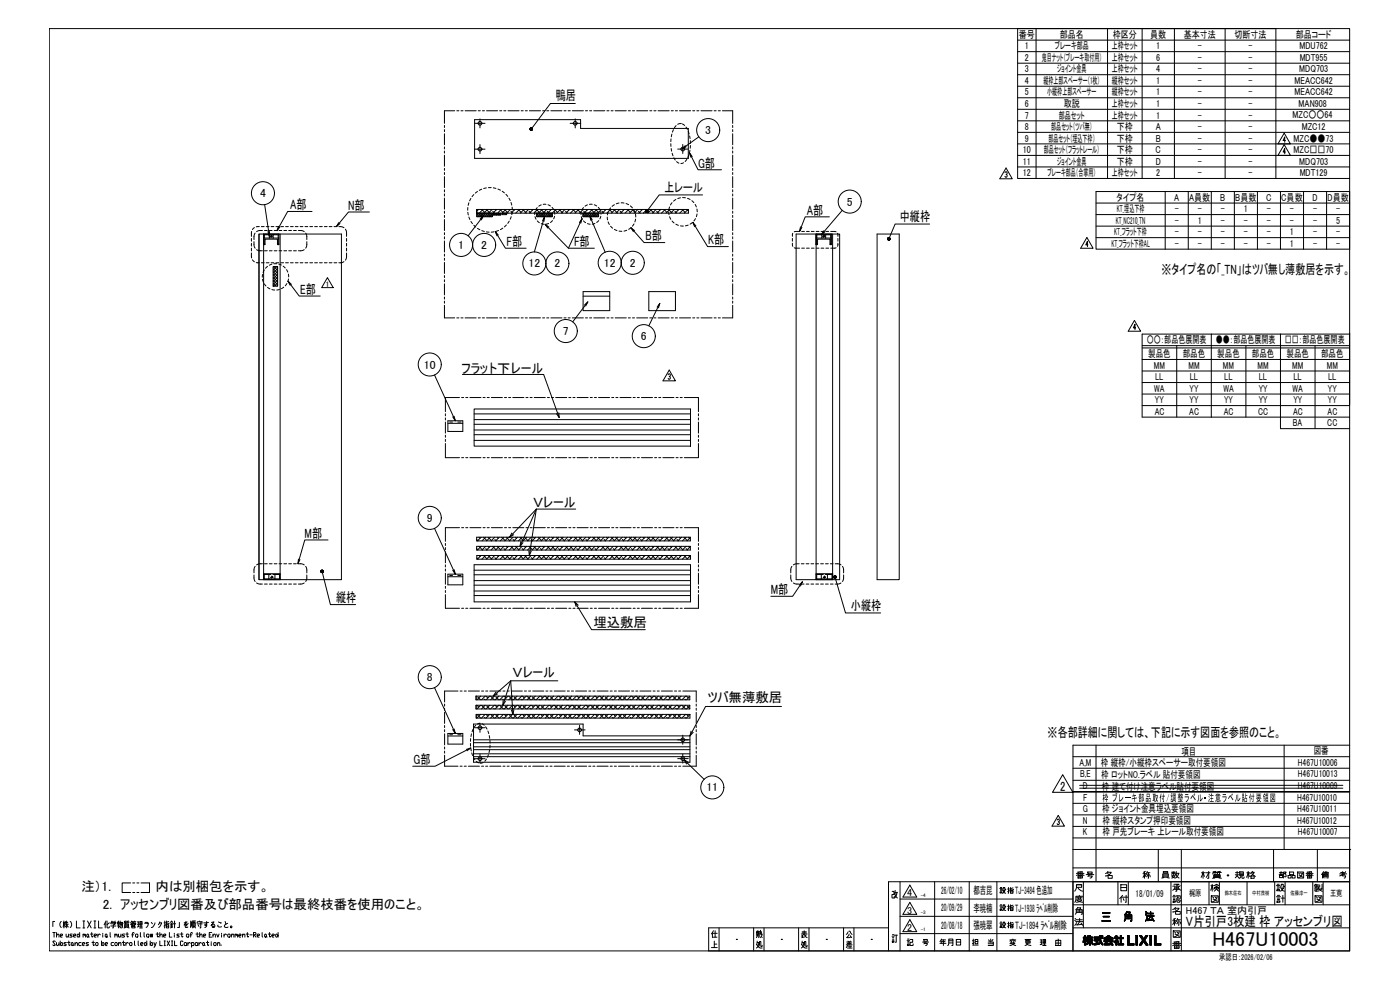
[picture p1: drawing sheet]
<svg xmlns="http://www.w3.org/2000/svg" width="841mm" height="594mm" viewBox="0 0 841 594" stroke-linecap="round" stroke-linejoin="round" font-family="sans-serif">
<!-- layer: TOS_WA -->
<g fill="none" stroke="#000" stroke-width=".6">
<path d="M30 17h781v554h-781zM611 17h155v90h-155zM622 17v90M665 17v90M686 17v90M706 17v90M736 17v90M611 24h200M611 31h200M611 38h200M611 45h200M611 59h200"/>
<path d="M611 52h200M611 66h200M611 73h200M611 80h200M611 86h200M611 93h200M611 100h200M658 115h153v35h-153zM700 115v35M714 115v35M728 115v35M742 115v35"/>
<path d="M755 115v35M766 107h45M769 115v35M783 115v35M797 115v35M658 122h153M658 129h153M658 136h153M658 143h153M686 208h125M686 209h125M686 216h125"/>
<path d="M707 208v43M728 201v50M748 208v43M769 201v56h42M790 208v49M811 200v43M811 201h-125v50h125M686 223h125M686 230h125M686 237h125M686 244h125M645 455h166"/>
<path d="M658 448v82M771 448v62M811 448h-166v123v-41h166h-277v41M645 461h166M645 469h166M811 476h-166h166M645 483h166M645 496h166M645 489h166M645 510h166M645 503h166M696 510v20"/>
<path d="M710 510v61M765 510v20M791 510v20M811 510h.1M811 510v61h-385v-14h108M536 535h1v2h-1v2h1v-1M538 536v2l1 1M538 536h1M538 535l-1 2M539 536l-1 2-1 1M541 530v41M547 532l4 7h-9z"/>
<path d="M561 530v41M582 530v41M599 530v41M645 521h166M651 530v27M672 530v14M673 531h4v4h-4zM673 533h4M678 530v14M703 530v41M726 530v14M733 530v14"/>
<path d="M749 530v14M766 530v14M772 530v14M789 530v14M795 530v14M33 554h-1v3M37 554a2.2 2.2 0 0 0 0 3M38 554h1M38 553v4M39 556l-1-2v3M39 557l1-2 1 2M39 555h2"/>
<path d="M39 554h2M39 554v1M40 553v4M42 554a2.2 2.2 0 0 1 0 3M46 553v4h2M50 557h1M50 553h1M50 553v4M53 553l2 4M55 553l-2 4M56 557h2M56 553h2"/>
<path d="M57 553v4M59 553v4h2M63 554v3M64 553l-1 2M64 553v4h1h1M66 554l-2 1M67 555v-1h3l-1 1M67 556h3M67 555h2l-1 1v1M67 553v1M68 553v1M69 553v1"/>
<path d="M71 554h1M71 554v1M71 553v4M72 555l-1 1M72 554h2v3h-1M72 553v2M72 554v3M73 554l-1 3M75 554h1M75 555h2v2h-2zM75 556h2M75 557h.1"/>
<path d="M75 554v1M76 553h-1v2M76 554h2M77 557h1M77 554v1M77 553h-1v2M78 555h1h3h-1M79 554h1M79 555h2v1h-2zM79 557h2h-2zM79 553l-1 1M79 556v1"/>
<path d="M80 554v1M80 554h2M81 553l-1 1M81 554h.1M82 555h2M82 554h2M83 554v3M84 556l-2 1M84 557h2M84 556h1M84 554h1v2h-1zM84 555h1"/>
<path d="M85 554v3M87 555h2l-1 2M87 554h2M91 554l1 1M93 554l-1 2-1 1M95 555l1-1h1l-2 3M96 554h.1M99 554h.1M99 553v4M99 555v1M100 553v2l2-1M100 555h1v2h-1z"/>
<path d="M100 556h1M101 554h-1M102 554l1-1 1 1M102 555h2M103 555h1M103 555v2v-1M103 556v1M104 557h-2M104 555h2M105 553v4M108 554v3h-1M112 554l-1 2 1-1v1"/>
<path d="M112 554h-1M113 555l-2 1 1 1h1M115 553l-1 4M115 554v2M116 553v4M116 553h1M116 554h1v3h-1zM116 556h1M116 555h1M116 557h.1M117 553l-1 1M117 557h.1"/>
<path d="M118 554h1h2M118 555h3M119 556v1M120 553v1M121 554v3h-1M124 554v2h-1l1-1v1l-1 1M125 554h-3M127 554h2l-2 2 2-1v2h-2l1-1v1M131 556v1h2M131 554l2 1M135 554l1 1M137 555h-2v2h2"/>
<path d="M429 559l-1 1v3M430 559v4M432 557v14M453 557v14M454 559h2M455 560l-1 1M455 559v1h-1h2M455 560v1l1-1M456 560h1v2l1-1M457 559l-1 3M459 557v14M480 557v14"/>
<path d="M482 560h2M483 559v2l-1 1M486 557v14M507 557v14M509 560l-1 1M510 559h1l1 2M513 557v14M541 550h104M541 540h104M547 542l4 7h-9zM547 552l4 8h-9zM645 557h166"/>
<path d="M645 544h166M646 549l1-1v-2h3v3M647 547h3M647 545h2l-1 1v2M647 545l-1 1M32 560h1M32 560v3M33 566v-1l-1 1 1 2h-1M34 562l1-1v2M34 566v2l1-1M34 560v3M35 566v2"/>
<path d="M36 562h1v-1l-1 1 1 1M36 565v3M37 566l1 1-1 1-1-1zM40 561v2l1-1M40 566l-2 1 2 1h-2M41 566h1M41 561v2M41 565v3h1M43 566l1 1v1h-1zM43 561l-1 1h1l-1 1M44 568h.1M44 562h1v-1l-1 1 1 1"/>
<path d="M45 567l1-1 1 2M45 566v2M47 561l1 1-1 1-1-1zM48 560v3M49 566l-2 1 1 1h1M49 567h2v-1l-2 1 1 1h1M50 562v-1l1 1M50 561v2M51 562v-1v1v1M52 561l1 1v1l-1-1zM53 566l-1 1h1v1h-1M53 562l1 1"/>
<path d="M54 561h2M55 560v2v1l1-1M55 566h2M56 565v3h1M57 562h1v-1l-1 1v1h1M58 566l1 1v1h-2zM59 561v2M60 562v-1l-1 1M61 565v3M62 566v1v1l-1-1zM62 561h.1M62 562v1"/>
<path d="M63 567h1v-1l-1 1 1 1M64 561v1v1l-1-1zM64 562l1 1M66 560l1 3M68 566l-1 1v1h1M69 562v-1l1 1M69 561v2M69 566l1 1v1h-1zM70 562v-1v1v1M71 561l1 2 1-1M71 567l1-1 1 2M71 566v2"/>
<path d="M73 561v2M73 566h2M74 565v3h1M75 561l-2 1h2l-2 1M76 561h1M76 566v2M76 560v2l1 1v-1M77 567l-1-1v1M78 566l1 1v1h-1zM79 562h1M81 561l-1-1v1v2M81 565v3"/>
<path d="M82 561l1 1-1 1-1-1zM83 565v3M84 560l1 3M84 567h2v-1l-2 1 1 1h1M87 560v3M87 566l1 1-1 1zM88 565v3M88 561l2 1-1 1-1-1zM90 561l1 2v-2v2l1-2M90 565v3M91 566l1 1-1 1-1-1zM92 566l1 2"/>
<path d="M94 561h1M94 566l-2 3M95 560v2v1v-1M96 562l1-1v2M96 565v3h1M96 560v3M98 562h1v-1l-1 1 1 1M99 565h.1M99 568h.1M99 565v3M100 565l2 3M102 560v3h1"/>
<path d="M102 565l-2 3M103 565h1M103 568h1M103 565v3M105 561h.1M105 562v1M105 565v3h1M108 561l-2 1h2l-2 1M108 561h2M109 560v2l1 1v-1M110 566v-1l-2 1 1 2h1M111 566l1 1v1h-1z"/>
<path d="M112 561l1 1v1l-1-1zM113 566v2M114 562h1M114 567v-1l-1 1M115 567v-1l2 1-1 1h-1M115 566v3M116 561l-1-1v1v2M118 566l1 1-1 1h-1zM118 561h1M118 560v2l1 1v-1M119 566v2M120 562l1-1v2"/>
<path d="M120 560v3M121 567l-1-1-1 1M122 566l1 1-1 1zM122 562h1v-1l-1 1 1 1M123 568h.1M124 566h1M125 565v3M126 562h.1M127 566h.1M127 567v1M127 560h-1v3h1M128 562l1-1v2"/>
<path d="M128 561v2M129 566l1 1-1 1h-1zM130 561l1 2 1-2M131 567l1-1v2M131 566v2M133 568h.1M133 561h.1M133 562v1M135 561v2M136 562l-1-1v1M137 561l1 1v1l-1-1zM139 562l1-1v2"/>
<path d="M139 561v2M141 562l1-1v1M141 561v2M142 562v-1l1 1v1M143 562h2v-1l-2 1 2 1M146 562l1-1v2M146 561v2M148 561h1M149 560v2v1v-1M150 562h2M152 562l2-1-1-1h-1v3M153 562l1 1"/>
<path d="M155 562h1v-1l-1 1 1 1M157 560l1 3M159 561l1 1v1l-1-1zM160 562v1M161 561h2M162 560v2v1l1-1M163 562h1v-1l-1 1 1 1M166 561l1 1-1 1v-1zM167 560v3M427 569h4M428 560l-1 1M428 561h3"/>
<path d="M429 563h2M429 567h2M429 565v4M442 564h.1M454 561h2M455 567v2h3M455 566h1l-1 3h-1M455 565l-1 3M455 562l-1 1M455 561v1M455 562l1 1M456 562h-2"/>
<path d="M456 560l1 1M456 562l1 1M457 562l1 1M458 568h-1v-2h-1v3M469 564h.1M481 562h1v1M481 561h4M482 567v2h3M482 566h1l-1 3h-1M482 565l-1 3M483 561l2 2M483 563h-1"/>
<path d="M484 562h.1M485 568h-1v-2h-1v3M496 564h.1M508 568h4M509 566h3M509 567h2M509 569h3M509 568l-1 1M509 565l1 1M510 568h2M510 561l-1 2h2M510 566v2"/>
<path d="M511 568v1M511 562l1 1M511 565l-1 1M523 564h.1M536 562h1M536 565h1v1h-1zM536 564h1M536 563h1M536 561h1M537 562h2M538 562v4M541 561h104"/>
<path d="M651 565v1M651 563v1M651 564v2M651 563v2M651 562h1v1h1v1h-1l1 1v1l-1-1v3h-1v-3v1v-2v-1zM652 562v6M652 563v1M652 564v1M653 563v1M653 564v1M653 567h.1M653 563v2"/>
<path d="M653 566v1M653 562h1v1v-1h1v1h1v1h-1h2v1h-1l1 3-2-2v2h-1v-2l-1 2 1-3h-1v-1h1h-1zM653 562v2M654 562v2M654 564v1M654 566v1M654 564v3M654 562v1M654 563v1M654 564v2M654 562v6M655 562v6"/>
<path d="M655 563v1M655 564v2M656 563v1M656 564v3M656 564v1M656 565v2M656 566v1M656 567h.1M657 564v1M657 567v1M657 563h3v-1h1v1h2v1h-2l2 4-2-2-1-2h-3zM657 563v1"/>
<path d="M657 564h3v1h-1v2l2-1v1l-4 1v-1h1v-2h-1zM658 563v1M658 564v1M658 567v1M659 563v1M659 564v3M659 564v1M659 567h.1M660 563v1M660 564v1M660 567h.1M660 566v1"/>
<path d="M661 562v3M661 566v1M661 562v4M661 562v5M661 563v1M661 565v2M662 562h1v1h-1zM662 562v1M662 563v1M662 566v1M662 567v1M663 563l3-1 3 1v1h-5h-1z"/>
<path d="M663 565h6v1h-4v1h2v-1h1l1 2-1-1-5 1 1-2h-1zM663 563v1M663 565v1M663 567v1M664 565v1M664 567v1M664 563v1M664 566v2M664 565v3M664 564a1.7 1.7 0 0 1 2-1 1.7 1.7 0 0 1 1 1zM665 565v3M665 563v1"/>
<path d="M665 567v1M665 565v2M665 563h.1M665 564h.1M665 565v1M665 562v1M666 562v1M666 564h.1M666 565v1M666 567v1M667 562v1M667 564h.1"/>
<path d="M667 565v1M667 567v1M667 563h.1M667 563v1M667 566h.1M667 567h.1M667 566v1M668 563v1M668 565v1M668 566v1M668 566v2M668 567v1"/>
<path d="M669 563v1M669 565v1M669 567v1M670 563v1M670 565v1M670 562l2 1-1 2 1 1h-1v2h-1v-2h-1l2-2h-2zM670 562v2M670 565v3M671 562v2M671 564v4M671 562v6M671 563v3"/>
<path d="M671 563v1M671 565v1M672 565v1M672 563v1M672 567v1M673 563v1M673 567v1M673 562h1v1h1v1h-1v3h1v1h-3v-1h1v-3h-1v-1h1zM673 562v6M674 562v6M674 563v1M674 567v1"/>
<path d="M675 563v1M675 567v1M677 562h1v5h3v1h-4zM677 562v6M678 562v6M679 567v1M680 567v1M681 567v1M682 562h1v6h-1zM682 562v6M683 562v6M685 562h1l1 2 1-2h2l-2 3 2 3h-2l-1-2-1 2h-2l2-3z"/>
<path d="M685 562h.1M685 567v1M685 562v1M685 566v2M686 562v2M686 566v2M686 566v1M686 565v2M686 563v1M686 563v4M687 563v3M687 564v2"/>
<path d="M688 563v4M688 563v2M688 565v2M688 563v1M688 562v2M688 566v2M689 566v2M689 562v1M689 567v1M689 562h.1M690 568h.1M691 562h1v6h-1z"/>
<path d="M691 562v6M692 562v6M694 562h1v5h2v1h-3zM694 562v6M695 567v1M696 567v1M697 567v1"/>
<circle cx="139" cy="557" r=".5"/>
</g>
<!-- layer: TOS_M1 -->
<g fill="#000">
<path d="M751 477v5v-3v1l-1-1zM753 477l1 1h-1v4h-1l1-4h-2h2zM752 479v1z"/>
<path d="M759 477l1 1v-1l-1 2zM760 481h1l-1 1zM760 477h2l-1 1h1v3h-2v-3l1-1zM761 481l1 1zM759 478l1 1zM761 478v1h1v-1zM761 479v1h1v-1zM761 480v1h1v-1zM759 479h1v2v-2v3z"/>
<path d="M764 478h1zM763 477v4h3v-4zM763 477h3v5h-3zM764 479h1v-1h1l-1 2v1v-1l-1 1v-1zM764 478v1z"/>
<path d="M755 477h3h-1v1v1h-1v1h2l-1 1h1l-1 1-1-1-1 1v-1h1h-1v-1l1-1h-1v-1h1v-1zM756 480v1l1-1zM756 477v1zM755 478l1 1zM756 478v1zM757 478v1z"/>
</g>
<!-- layer: TOS_K4 -->
<g fill="none" stroke="#000" stroke-width=".6">
<path d="M267 75v2M267 78v1M273 67h-6v7M274 67h2M277 67h1M279 67h7M287 67h2M290 67h1M292 67h7M300 67h1M303 67h1M305 67h7"/>
<path d="M313 67h1M316 67h1M318 67h7M326 67h1M328 67h2M331 67h7M339 67h1M341 67h2M344 67h6M352 67h1M354 67h1M357 67h6"/>
<path d="M365 67h1M367 67h1M370 67h6M377 67h2M380 67h1M382 67h7M390 67h2M393 67h1M395 67h7M403 67h1M406 67h1M408 67h7"/>
<path d="M416 67h1M419 67h1M421 67h7M429 67h1M431 67h2M434 67h6v7M440 75v2M440 78v1M267 80v7M267 88v1M267 91v1M267 93v7"/>
<path d="M440 80v7M440 88v1M440 91v1M440 93v7M267 101v1M267 104v1M267 106v7M267 114v1M267 116v2M267 119v7M440 101v1M440 104v1"/>
<path d="M440 106v7M440 114v1M440 116v2M440 119v7M267 127v1M267 129v2M267 132v7M267 140v1M440 127v1M440 129v2M440 132v7M440 140v1"/>
<path d="M267 142v1M267 145v6M267 153v1M267 155v1M267 158v6M440 142v1M440 145v6M440 153v1M440 155v1M440 158v6M267 166v1M267 168v1"/>
<path d="M267 171v6M267 178v2M440 166v1M440 168v1M440 171v6M440 178v2M267 181v1M267 183v8h6M274 191h2M277 191h1M279 191h7M287 191h2"/>
<path d="M290 191h1M292 191h7M300 191h1M303 191h1M305 191h7M313 191h1M316 191h1M318 191h7M326 191h1M328 191h2M331 191h7M339 191h1"/>
<path d="M341 191h2M344 191h6M352 191h1M354 191h1M357 191h6M365 191h1M367 191h1M370 191h6M377 191h2M380 191h1M382 191h7M390 191h2"/>
<path d="M393 191h1M395 191h7M403 191h1M406 191h1M408 191h7M416 191h1M419 191h1M421 191h7M429 191h1M431 191h2M440 183v8h-6M440 181v1"/>
<path d="M276 239h-8v8M277 239h2M280 239h1M282 239h7M290 239h1M293 239h1M295 239h7M303 239h1M306 239h1M308 239h7M316 239h1M318 239h2"/>
<path d="M321 239h7M329 239h1M331 239h2M334 239h6M342 239h1M344 239h1M347 239h6M355 239h1M357 239h1M360 239h6M367 239h2M370 239h1"/>
<path d="M372 239h7M380 239h2M383 239h1M385 239h7M393 239h1M396 239h1M398 239h7M406 239h1M409 239h1M411 239h9v8M268 249v1M268 251v1"/>
<path d="M268 254v6M420 249v1M420 251v1M420 254v6M268 261v2M268 264v1M268 266v9h8M277 275h2M280 275h1M282 275h7M290 275h1M293 275h1"/>
<path d="M295 275h7M303 275h1M306 275h1M308 275h7M316 275h1M318 275h2M321 275h7M329 275h1M331 275h2M334 275h6M342 275h1M344 275h1"/>
<path d="M347 275h6M355 275h1M357 275h1M360 275h6M367 275h2M370 275h1M372 275h7M380 275h2M383 275h1M385 275h7M393 275h1M396 275h1"/>
<path d="M398 275h7M406 275h1M409 275h1M420 261v2M420 264v1M420 266v9h-9M276 317h-8v8M277 317h2M280 317h1M282 317h7M290 317h1M293 317h1"/>
<path d="M295 317h7M303 317h1M306 317h1M308 317h7M316 317h1M318 317h2M321 317h7M329 317h1M331 317h2M334 317h6M342 317h1M344 317h1"/>
<path d="M347 317h6M355 317h1M357 317h1M360 317h6M367 317h2M370 317h1M372 317h7M380 317h2M383 317h1M385 317h7M393 317h1M396 317h1"/>
<path d="M398 317h7M406 317h1M409 317h1M411 317h9v8M268 326v2M268 329v1M268 331v7M268 339v2M420 326v2M420 329v1M420 331v7M420 339v2"/>
<path d="M268 357v8h8M268 342v1M268 344v7M268 352v1M268 355v1M420 357v8h-9M420 342v1M420 344v7M420 352v1M420 355v1M277 365h2M280 365h1"/>
<path d="M282 365h7M290 365h1M293 365h1M295 365h7M303 365h1M306 365h1M308 365h7M316 365h1M318 365h2M321 365h7M329 365h1M331 365h2"/>
<path d="M334 365h6M342 365h1M344 365h1M347 365h6M355 365h1M357 365h1M360 365h6M367 365h2M370 365h1M372 365h7M380 365h2M383 365h1"/>
<path d="M385 365h7M393 365h1M396 365h1M398 365h7M406 365h1M409 365h1M275 415h-8v7M276 415h2M279 415h1M281 415h7M289 415h2M292 415h1"/>
<path d="M294 415h7M302 415h1M305 415h1M307 415h7M315 415h1M318 415h1M320 415h7M328 415h1M330 415h2M333 415h7M341 415h1M343 415h2"/>
<path d="M346 415h6M354 415h1M356 415h1M359 415h6M367 415h1M369 415h1M372 415h6M379 415h2M382 415h1M384 415h7M392 415h2M395 415h1"/>
<path d="M397 415h7M405 415h1M408 415h1M410 415h8v7M267 423v1M267 425v2M267 428v7M267 436v1M267 438v2M418 423v1M418 425v2M418 428v7"/>
<path d="M418 436v1M418 438v2M267 454v6h8M267 441v6M267 449v1M267 451v1M418 454v6h-8M418 441v6M418 449v1M418 451v1M276 460h2M279 460h1"/>
<path d="M281 460h7M289 460h2M292 460h1M294 460h7M302 460h1M305 460h1M307 460h7M315 460h1M318 460h1M320 460h7M328 460h1M330 460h2"/>
<path d="M333 460h7M341 460h1M343 460h2M346 460h6M354 460h1M356 460h1M359 460h6M367 460h1M369 460h1M372 460h6M379 460h2M382 460h1"/>
<path d="M384 460h7M392 460h2M395 460h1M397 460h7M405 460h1M408 460h1M78 530h-5v6h5M80 536h1M80 530h1M82 536h1M82 530h1M85 530h5v6h-5"/>
</g>
<!-- layer: TOS_S1 -->
<g fill="none" stroke="#000" stroke-width=".6">
<path d="M285 72h64v5h64v18h-128zM287 74h3M344 74h3M287 90h3M409 90h2M286 126v2h10v2h-10zM286 126h128v2h-128M296 128v1h5v-1M302 128h2v1h-2zM322 128h10v2h-10zM350 128h10v2h-10zM156 141h49v207h-49z"/>
<path d="M156 141v207M159 141h3v2h-3zM164 141h3v2h-3zM168 141v207h-10v-207h10v6h-1l-1-3h-7v3h-1M478 141h26v207h-26zM490 141h9v6l-1-3h-7v3M491 141h3v2h-3zM491 147h-1v-6v207v-3h10M496 141h3v2h-3zM500 141v207M527 141h13v207h-13zM164 160h3v12h-3z"/>
<path d="M350 175h16v12h-16zM350 178h16M390 175h16v12h-16zM269 253h9v6h-9zM269 254h9M270 254h2M275 254h2M285 246h130v22h-130zM285 249h130M285 252h130M285 255h130M285 258h130"/>
<path d="M415 246v13M285 265h130M285 261h130M285 339h130v23h-130zM286 323h129v2h-129zM286 328h129v2h-129zM286 334h129v2h-129zM158 345h10M159 345h2v3h-2zM165 345h3v3h-3zM269 345h9v6h-9zM269 346h9"/>
<path d="M270 346h2M275 346h2M285 355h130M285 358h130M285 345h130M285 352h130M285 349h130M285 343h130M491 345h2v3h-2zM497 345h3v3h-3zM286 418h128v2h-128zM284 435h66v7h64v16h-130z"/>
<path d="M286 424h128v2h-128zM286 429h128v2h-128zM287 437h3M347 438h2M269 441h9v6h-9zM269 442h9M270 441h2M275 441h2M284 455h130M284 453h130M284 450h130M284 449h130"/>
<path d="M284 446h130M284 444h130M287 456h3M409 456h2"/>
<circle cx="288" cy="74" r="1.1"/>
<circle cx="346" cy="74" r="1.1"/>
<circle cx="288" cy="90" r="1.1"/>
<circle cx="410" cy="90" r="1.1"/>
<circle cx="288" cy="437" r="1.1"/>
<circle cx="348" cy="438" r="1.1"/>
<circle cx="288" cy="456" r="1.1"/>
<circle cx="410" cy="456" r="1.1"/>
<circle cx="410" cy="444" r="1.1"/>
</g>
<!-- layer: TOS_K5 -->
<g fill="none" stroke="#000" stroke-width=".6">
<path d="M286 130h1M286 129l2 1M287 128h-1M287 126h.1M287 128l2 2M287 126l-1 1M289 128l2 2M289 128l-2 2M289 126l2 2M290 128l2 2M290 126l-4 4M291 128l2 2"/>
<path d="M292 128l-2 2M292 126l2 2M293 128l2 2M293 126l-5 4M294 128l2 2h-1M295 128l-2 2M295 128h1l-2 2M296 126l-5 4M296 127l2 2M296 128l1 1M296 128h.1M297 129l1-1 1 1"/>
<path d="M297 128l-1 1M298 126h.1M298 126l-2 2M299 128l1 1M299 128l-1 1M300 128l1 1h-1M300 128l-1 1M300 126l2 2M301 126l-2 2M302 128h1M302 128h.1M303 126l2 2"/>
<path d="M303 128l1 1M303 128h.1M304 126l-2 2M304 128h.1M307 126l-3 3M307 127l1 1M309 126h.1M309 126l-2 2M311 126l2 2M312 126l-2 2M314 126l2 2M315 126l-2 2"/>
<path d="M317 126l-2 2M318 127l1 1M320 126h.1M320 126l-2 2M322 126l2 2M322 130h1M322 129l2 1M323 128h-1M323 126l-2 2M323 128l2 2M324 128l-2 2M325 128l2 2"/>
<path d="M325 126l2 2M325 128l-2 2M326 126l-3 2M326 128l2 2M327 128l-3 2M327 128l2 2M328 128l-2 2M328 126l-2 2M329 128l2 2M329 127l3 3h-1M329 128l-2 2M330 126h1"/>
<path d="M331 128l-2 2M331 126l-2 2M331 128h1l-2 2M333 126l2 2M334 126l-2 2M336 126l2 2M337 126l-3 2M339 126l-2 2M340 127l1 1M341 126h1M342 126l-2 2M344 126l2 2"/>
<path d="M345 126l-2 2M347 126l2 2M348 126l-3 2M350 130h.1M350 129l2 1M350 128h.1M350 126l-2 2M351 127l1 1M351 128l2 2M352 128l-2 2M352 128l2 2M352 126h1"/>
<path d="M353 128l-2 2M353 126l-2 2M354 128l2 2M354 128l-2 2M355 126l2 2M355 128l2 2M356 128l-2 2M356 126l-2 2M357 128l-2 2M358 126l2 2M358 128l2 2h-1M359 128l-3 2"/>
<path d="M359 126l-3 2 3 2M359 128h1l-2 2M361 126l-2 2M362 127l1 1M363 126h1M364 126l-2 2M366 126l2 2M367 126l-2 2M369 126l2 2M369 126l-2 2M372 126l-2 2M373 127l1 1"/>
<path d="M374 126h1M375 126l-2 2M377 126l2 2M378 126l-3 2M380 126l2 2M380 126l-2 2M383 126l-2 2M383 127l2 1M385 126h1M386 126l-2 2M388 126l2 2M389 126l-3 2"/>
<path d="M391 126l2 2M391 126l-2 2M394 126l-2 2M394 127l2 1M396 126h.1M397 126l-2 2M399 126l2 2M400 126l-3 2M402 126l2 2M402 126l-2 2M405 126l-2 2M405 127l2 1"/>
<path d="M407 126h.1M408 126l-2 2M410 126l2 2M411 126l-3 2M413 126l1 1M413 126l-2 2M164 161l3 3M164 172h.1M164 170l2 2M164 168l3 3M164 167l3 2M164 165l3 3"/>
<path d="M164 163l3 3M164 160l3 2M165 160l-1 1M167 161l-1-1-2 2M167 172h.1M167 170l-2 2M167 168l-3 3M167 166l-3 3M167 165l-3 2M167 163l-3 3M167 161l-3 3M286 324l1 1"/>
<path d="M286 330h1M286 335l1 1M288 323h.1M288 328l2 2M288 334h.1M289 334l-2 2M289 328l-2 2M289 323l-2 2M290 323l2 2M290 334l2 2M292 334l-3 2M292 328l-2 2"/>
<path d="M292 323l-2 2M292 330h1M293 323l2 2M293 328l1 1M293 334l2 2M294 334l-2 2M294 328l-2 2M294 323l-2 2M296 328l2 2M297 334l-2 2M297 328l-2 2M297 323l-2 2"/>
<path d="M297 335l1 1M297 324l1 1M299 323h.1M299 328l2 2M299 334h.1M300 334l-2 2M300 328l-2 2M300 323l-2 2M301 323l2 2M301 334l2 2M303 334l-3 2M303 328l-3 2"/>
<path d="M303 323l-3 2M303 330h1M304 323l2 2M304 328l1 1M304 334l2 2M305 334l-2 2M305 328l-2 2M305 323l-2 2M307 328l2 2M308 334l-2 2M308 328l-2 2M308 323l-2 2"/>
<path d="M308 324l1 1M308 335l1 1M310 323h.1M310 328l2 2M310 334h.1M311 334l-2 2M311 328l-2 2M311 323l-2 2M312 323l2 2M312 334l2 2M314 334l-3 2M314 328l-3 2"/>
<path d="M314 323l-3 2M314 330h1M315 323l2 2M315 328l1 1M315 334l2 2M316 334l-2 2M316 328l-2 2M316 323l-2 2M318 328l2 2M319 334l-2 2M319 328l-2 2M319 323l-2 2"/>
<path d="M319 335l1 1M319 324l1 1M321 323h.1M321 328l2 2M321 334h.1M322 334l-2 2M322 328l-2 2M322 323l-2 2M323 323l2 2M323 334l2 2M325 334l-3 2M325 328l-3 2"/>
<path d="M325 323l-3 2M325 330h1M326 323l2 2M326 328l1 1M326 334l2 2M327 334l-2 2M327 328l-2 2M327 323l-2 2M329 328l2 2M330 334l-2 2M330 328l-2 2M330 323l-2 2"/>
<path d="M330 324l1 1M330 335l1 1M331 323h1M332 328l2 2M332 334h.1M333 334l-2 2M333 328l-2 2M333 323l-2 2M334 323l2 2M334 334l2 2M335 334l-2 2M336 328l-3 2"/>
<path d="M336 323l-3 2M336 330h.1M337 323l2 2M337 328l1 1M337 334l2 2M338 334l-2 2M338 328l-2 2M338 323l-2 2M340 328l2 2M341 334l-2 2M341 328l-2 2M341 323l-2 2"/>
<path d="M341 324l1 1M341 335l1 1M342 323h1M342 328l3 2M342 334h1M344 334l-3 2M344 328l-2 2M344 323l-2 2M345 323l2 2M345 334l2 2M346 334l-2 2M346 328l-2 2"/>
<path d="M346 323l-2 2M347 330h.1M348 323l2 2M348 328l1 1M348 334l2 2M349 334l-2 2M349 328l-2 2M349 323l-2 2M351 328l2 2M352 334l-2 2M352 328l-2 2M352 323l-2 2"/>
<path d="M352 335l1 1M352 324l1 1M353 323h1M353 328l3 2M353 334h1M355 334l-3 2M355 328l-3 2M355 323l-3 2M356 323l2 2M356 334l2 2M357 334l-2 2M357 328l-2 2"/>
<path d="M357 323l-2 2M357 330h1M359 323l2 2M359 328l1 1M359 334l2 2M360 334l-2 2M360 328l-2 2M360 323l-2 2M362 328l2 2M363 334l-2 2M363 328l-2 2M363 323l-2 2"/>
<path d="M363 324l1 1M363 335l1 1M364 323h1M364 328l3 2M364 334h1M366 334l-3 2M366 328l-3 2M366 323l-3 2M367 323l2 2M367 334l2 2M368 334l-2 2M368 328l-2 2"/>
<path d="M368 323l-2 2M368 330h1M370 323l2 2M370 328v1M370 334l2 2M371 334l-2 2M371 328l-2 2M371 323l-2 2M373 328l2 2M374 334l-2 2M374 328l-2 2M374 323l-2 2"/>
<path d="M374 335l1 1M374 324l1 1M375 323h1M375 328l3 2M375 334h1M377 334l-3 2M377 328l-3 2M377 323l-3 2M378 323l2 2M378 334l2 2M379 334l-2 2M379 328l-2 2"/>
<path d="M379 323l-2 2M379 330h1M381 323l2 2M381 328v1M381 334l2 2M382 334l-2 2M382 328l-2 2M382 323l-2 2M384 328l2 2M385 334l-2 2M385 328l-2 2M385 323l-2 2"/>
<path d="M385 324l1 1M385 335l1 1M386 323h1M386 328l2 2M386 334h1M387 334l-2 2M388 328l-3 2M388 323l-3 2M389 323l2 2M389 334l2 2M390 334l-2 2M390 328l-2 2"/>
<path d="M390 323l-2 2M390 330h1M392 323l2 2M392 328v1M392 334l2 2M393 334l-2 2M393 328l-2 2M393 323l-2 2M394 328l2 2M396 334l-3 2M396 328l-2 2M396 323l-2 2"/>
<path d="M396 335l1 1M396 324l1 1M397 323h1M397 328l2 2M397 334h1M398 334l-2 2M398 328l-2 2M398 323l-2 2M400 323l2 2M400 334l2 2M401 334l-2 2M401 328l-2 2"/>
<path d="M401 323l-2 2M401 330h1M403 323l2 2M403 328v1M403 334l2 2M404 334l-2 2M404 328l-2 2M404 323l-2 2M405 328l2 2M407 334l-3 2M407 328l-3 2M407 323l-3 2"/>
<path d="M407 324l1 1M407 335l1 1M408 323h1M408 328l2 2M408 334h1M409 334l-2 2M409 328l-2 2M409 323l-2 2M411 323l2 2M411 334l2 2M412 334l-2 2M412 328l-2 2"/>
<path d="M412 323l-2 2M412 330h1M414 323l1 1M414 328v1M414 334l1 1M415 323l-2 2M415 328l-2 2M415 334l-2 2M286 418h.1M287 419l2 1M289 418l-2 2M291 420h.1"/>
<path d="M291 418l-2 2M292 418l1 1M294 418l-2 2M295 418l2 2M297 418l-2 2M298 419l2 1M300 418l-3 2M302 420h.1M302 418l-2 2M303 418l1 1M305 418l-2 2M306 418l2 2"/>
<path d="M308 418l-2 2M309 419l2 1M311 418l-3 2M313 420h.1M313 418l-2 2M314 418l1 1M316 418l-2 2M317 418l2 2M319 418l-2 2M320 419l2 1M322 418l-3 2M324 420h.1"/>
<path d="M324 418l-2 2M325 418l1 1M327 418l-2 2M328 418l2 2M330 418l-2 2M331 419l1 1M333 418l-3 2M335 420h.1M335 418l-2 2M336 418l1 1M338 418l-2 2M338 418l3 2"/>
<path d="M341 418l-2 2M342 419l1 1M343 418l-2 2M346 420h.1M346 418l-2 2M347 418l1 1M349 418l-2 2M349 418l3 2M352 418l-3 2M353 419l1 1M354 418l-2 2M357 420h.1"/>
<path d="M357 418l-2 2M358 418l1 1M360 418l-2 2M360 418l3 2M363 418l-3 2M364 419l1 1M365 418l-2 2M368 420h.1M368 418l-2 2M369 418l1 1M371 418l-2 2M371 418l3 2"/>
<path d="M374 418l-3 2M374 419l2 1M376 418l-2 2M379 420h.1M379 418l-2 2M380 418l1 1M382 418l-2 2M382 418l2 2M385 418l-3 2M385 419l2 1M387 418l-2 2M390 420h.1"/>
<path d="M390 418l-2 2M390 418l2 1M393 418l-2 2M393 418l2 2M395 418l-2 2M396 419l2 1M398 418l-2 2M400 420h1M401 418l-2 2M401 418l2 1M404 418l-3 2M404 418l2 2"/>
<path d="M406 418l-2 2M407 419l2 1M409 418l-2 2M411 420h1M412 418l-2 2M412 418l1 1M414 418l-2 2M286 424l2 1M287 430l2 1M289 429l-3 2M289 424l-2 2M289 424l2 2"/>
<path d="M291 431h.1M291 429l-2 2M291 424l-2 2M292 429l1 1M292 424l2 2M294 429l-2 2M294 424l-2 2M295 429l2 2M296 425l1 1M297 429l-2 2M297 424l-2 2M297 424l2 1"/>
<path d="M298 430l2 1M300 429l-3 2M300 424l-3 2M300 424l2 2M302 431h.1M302 429l-2 2M302 424l-2 2M303 429l1 1M303 424l2 2M305 429l-2 2M305 424l-2 2M306 429l2 2"/>
<path d="M307 425l1 1M308 429l-2 2M308 424l-2 2M308 424l2 1M309 430l2 1M311 429l-3 2M311 424l-3 2M311 424l2 2M313 431h.1M313 429l-2 2M313 424l-2 2M314 429l1 1"/>
<path d="M314 424l2 2M316 429l-2 2M316 424l-2 2M317 429l2 2M318 425l1 1M319 429l-2 2M319 424l-2 2M319 424l1 1M320 430l2 1M322 429l-3 2M322 424l-3 2M322 424l2 2"/>
<path d="M324 431h.1M324 429l-2 2M324 424l-2 2M325 429l1 1M325 424l2 2M327 429l-2 2M327 424l-2 2M328 429l2 2M329 425l1 1M330 429l-2 2M330 424l-2 2M330 424l1 1"/>
<path d="M331 430l2 1M332 429l-2 2M333 424l-3 2M333 424l2 2M335 431h.1M335 429l-2 2M335 424l-2 2M336 429l1 1M336 424l2 2M338 429l-2 2M338 424l-2 2M339 429l2 2"/>
<path d="M340 425l1 1M341 429l-3 2M341 424l-3 2M341 424l1 1M342 430l1 1M343 429l-2 2M343 424l-2 2M344 424l2 2M346 431h.1M346 429l-2 2M346 424l-2 2M347 429l1 1"/>
<path d="M347 424l2 2M349 429l-2 2M349 424l-2 2M349 429l3 2M351 425l1 1M352 429l-3 2M352 424l-3 2M352 424l1 1M353 430l1 1M354 429l-2 2M354 424l-2 2M355 424l2 2"/>
<path d="M357 431h.1M357 429l-2 2M357 424l-2 2M358 429l1 1M358 424l2 2M360 429l-2 2M360 424l-2 2M360 429l3 2M362 425l1 1M363 429l-3 2M363 424l-3 2M363 424l1 1"/>
<path d="M364 430l1 1M365 429l-2 2M365 424l-2 2M366 424l2 2M368 431h.1M368 429l-2 2M368 424l-2 2M369 429l1 1M369 424l2 2M371 429l-2 2M371 424l-2 2M371 429l3 2"/>
<path d="M373 425l1 1M374 429l-3 2M374 424l-3 2M374 424l1 1M374 430l2 1M376 429l-2 2M376 424l-2 2M377 424l2 2M379 431h.1M379 429l-2 2M379 424l-2 2M380 429l1 1"/>
<path d="M380 424l2 2M382 429l-2 2M382 424l-2 2M382 429l3 2M384 425v1M384 429l-2 2M384 424l-2 2M385 424l1 1M385 430l2 1M387 429l-2 2M387 424l-2 2M388 424l2 2"/>
<path d="M390 431h.1M390 429l-2 2M390 424l-2 2M391 429l1 1M391 424l2 2M393 429l-3 2M393 424l-3 2M393 429l2 2M395 425v1M395 429l-2 2M395 424l-2 2M396 424l1 1"/>
<path d="M396 430l2 1M398 429l-2 2M398 424l-2 2M399 424l2 2M400 431h1M401 429l-2 2M401 424l-2 2M401 429l2 1M402 424l2 2M404 429l-3 2M404 424l-3 2M404 429l2 2"/>
<path d="M406 425v1M406 429l-2 2M406 424l-2 2M407 424l1 1M407 430l2 1M409 429l-2 2M409 424l-2 2M410 424l2 2M411 431h1M412 429l-2 2M412 424l-2 2M412 429l1 1"/>
<path d="M413 424l1 2M414 424l-2 2M414 429l-2 2"/>
</g>
<!-- layer: TOS_K3 -->
<g fill="none" stroke="#000" stroke-width=".6">
<path d="M285 74h2M288 71v2M288 74h.1M288 75v2M290 74h1M343 74h1M346 71v2M346 74h.1M346 75v2M347 74h2M285 90h2M288 87v2"/>
<path d="M288 89v1M288 90v2M290 90h1M407 90h2M410 87v2M410 89v1M410 90v2M411 90h2M285 437h2M288 434v3M288 437h.1M288 438v2"/>
<path d="M290 437h1M345 438h2M348 436v2M348 438v1M348 439v2M349 438h2M285 456h2M288 453v2M288 455v1M288 456v2M290 456h1M407 456h2"/>
<path d="M407 444h2M410 442v2M410 444v1M410 445v2M410 453v2M410 455v1M410 456v2M411 456h2M411 444h2"/>
</g>
<!-- layer: TOS_K2 -->
<g fill="none" stroke="#000" stroke-width=".6">
<path d="M405 78l-1 1M406 75l-1 2M409 74l-2 1M409 74h.1M410 74l1 1M412 76l1 2M413 79l1 1M403 86v2M403 83v2M403 89v2M404 81l-1 1M404 92v2"/>
<path d="M405 95l1 1M406 97l2 1M411 98h-2M413 96l-1 1M414 93l-1 2M414 82l1 1M414 90v2M415 84v2M415 87v2M283 119l-1 2M285 117l-1 1M287 115l-1 1"/>
<path d="M289 114h-1M292 113h-1M295 113h-2M296 113h2M299 114h2M302 115l1 1M304 117l1 1M306 119l1 1M406 120l-1 1M409 119h-2M410 119h2M413 119l2 1"/>
<path d="M151 139v3M153 137l-1 1M156 136h-2M157 136h2M158 138l-4 1M159 138h2M160 136h2M162 138h1M163 136h2M165 138h1M166 136h1M168 138h1"/>
<path d="M169 136h1M171 138h1M172 136h1M173 138h2M174 136h2M176 138h2M177 136h2M179 138l4 1M180 136h2M183 136h2M186 136h2M189 136h2"/>
<path d="M192 136h2M195 136h2M198 136h1M201 136h1M204 136l3 1M208 138v4M281 125v1M281 128v1M282 122l-1 1M282 130v2M283 133l1 1M285 135l1 1"/>
<path d="M287 137l1 1M289 139h2M292 139h2M297 139h-2M300 138l-2 1M302 137l-1 1M304 135l-1 1M306 133l-1 1M307 122v1M307 130v2M308 124v2M308 127l-1 2"/>
<path d="M321 127v2M321 130l1 2M323 125l-1 1M323 133l1 1M325 123l-1 1M325 134l2 1M328 123h-2M329 123l2 1M330 134l-2 1M332 125l1 1M332 133l-1 1M333 127v2"/>
<path d="M333 130v1M349 127v2M349 130l1 2M351 125l-1 1M351 133l1 1M353 123l-2 1M353 134l2 1M356 123h-2M357 123l1 1M357 134l-1 1M359 125l1 1M360 133l-2 1"/>
<path d="M361 127v2M361 130l-1 1M365 130v2M365 127v2M365 133l1 2M367 125l-1 1M367 136l1 1M369 123l-1 1M369 138h2M372 122h-2M372 139h2M373 122h2"/>
<path d="M376 122l2 1M376 138l-1 1M379 124l1 1M379 137l-1 1M381 126v1M381 134l-1 2M382 129v1M382 132l-1 1M402 127v2M402 124v2M402 130l1 2M404 122l-1 1"/>
<path d="M404 133l1 1M406 135h2M409 136h1M413 135l-1 1M416 121l1 1M416 134l-1 1M418 123v1M418 131l-1 2M419 126v1M419 129l-1 1M480 139h-3M482 139h1"/>
<path d="M484 139h2M487 139h2M490 139h2M493 139h2M496 139h2M499 139h3M151 152v3M151 143v2M151 146v2M151 149v2M152 156l1 1M153 145v4"/>
<path d="M153 140v4M154 158h2M154 150l4 1M157 158h2M158 144h1v3h-1M158 141h1M158 143h1M159 151h2M160 158h2M161 160l-2 1M162 151h1M162 141h2"/>
<path d="M162 143h2M162 142h1M163 141v1M163 158h2M163 142h.1M163 141h.1M163 159h-1M165 151h1M166 158h1M166 158h-1M167 141h1M167 143h1"/>
<path d="M167 159h2M168 144h-1v3h1M168 151h1M169 158h1M170 160l1 1M171 151h1M172 158h1M173 151h2M174 158h2M176 151h2M177 158h2M180 158h2"/>
<path d="M183 150l-4 1M183 158h2M184 140v4M184 145v4M186 158h2M189 158h2M192 158h2M195 158h2M198 158h1M201 158h1M207 157l-3 1M208 152v4"/>
<path d="M208 143v2M208 146v2M208 149v2M476 146v2M476 143v2M476 140v2M477 149h3M482 149h1M484 149h2M487 149h2M490 144h1v3h-1M490 141h1"/>
<path d="M490 143h1M490 149h2M493 149h2M494 141h2M494 143h2M494 142h1M495 141v1M495 142h.1M495 141h.1M496 149h2M499 141h.1M499 143h.1"/>
<path d="M499 144v3M502 149h-3M503 140v2M503 146v2M503 143v2M158 165v2M158 168v1M159 162l-1 2M159 170l1 2M161 173l1 1M163 174h2M168 174h-2"/>
<path d="M170 173h-1M172 162l1 1M172 170l-1 2M173 165v1M173 168v1M158 339h-4M159 339h2M162 339h1M165 339h1M168 339h1M171 339h1M173 339h2"/>
<path d="M176 339h2M179 339h4M480 339h-3M481 339h2M484 339h2M487 339h2M490 339h2M493 339h2M496 339h2M499 339h1M502 339h3M153 345v4"/>
<path d="M153 340v4M154 350l4 1M158 345h1M158 348h1M159 351h2M161 345h2M161 348h2M162 351h1M163 347h.1M163 346l1 1M163 346h.1M164 347h.1"/>
<path d="M164 345h1M164 348h1M165 351h1M168 351h1M168 345h.1M168 348h.1M171 351h1M173 351h2M176 351h2M183 350l-4 1M184 340v4M184 345v4"/>
<path d="M475 345l1 4M476 340l-1 4M477 350l3 1M481 351h2M484 351h2M487 351h2M490 351h2M490 345h1M490 348h1M493 351h2M493 345h2M493 348h2"/>
<path d="M495 347h.1M495 346l1 1M495 346h.1M496 347h.1M496 345h1M496 348h1M496 351h2M499 351h1M500 345h.1M500 348h.1M505 350l-3 1M506 340l1 4"/>
<path d="M507 345l-1 4M284 438v2M286 436l-1 1M288 434l-1 1M290 435l1 1M292 437l1 1M293 439l1 2M283 447v1M283 444v1M283 449v2M283 441v1M283 452l1 2"/>
<path d="M284 455l1 1M286 457l1 1M290 458h-1M292 456l-1 1M293 453v2M294 442v1M294 451v1M294 445v1M294 448v1"/>
<circle cx="163" cy="142" r=".2"/>
<circle cx="495" cy="142" r=".2"/>
<circle cx="163" cy="347" r=".2"/>
<circle cx="495" cy="347" r=".2"/>
</g>
<!-- layer: 0 -->
<g fill="none" stroke="#000" stroke-width=".6">
<path d="M346 62h-15l-12 16M412 87l-2 2 2-1M414 92l5 10h14M416 94l-2-2 1 2M420 82l-10 7M422 117h-26l-7 10M159 123l3 19M162 139v3l-1-3M167 136l-1 3 2-3M187 127h-14l-7 12M204 134l-2 2 2-2M222 127h-13l-7 9"/>
<path d="M288 132l2-2-1 2M290 130l-9 12M298 139l6 10h12M326 133l1-3v3M327 130l-6 21M327 135l14 14h16M330 136l-3-1 2 2M348 134l2-3-1 3M350 131l-9 18M354 130l10 21M356 132l-2-2 1 2M379 137l8 9h12"/>
<path d="M381 139l-2-2 2 2M416 134l9 14h13M418 136l-2-2 1 2M481 136l-1 3 2-2M495 139l-2 2 3-2M498 130h-14l-4 9M506 126l-13 15M558 135h-20l-4 8M299 141l-1-2 1 3M173 169l7 9h12M175 171l-2-2 1 2M351 183l2-2-1 3"/>
<path d="M353 181l-9 12M395 185l1-3v3M396 182l-6 14M261 225l13 28M278 225h49l9 26M273 250l1 3-2-3M336 248v3l-2-3M261 317l13 28M346 306h-24l-16 17M179 336v3l1-3M197 324h-14l-4 15M307 320l-1 3 3-2"/>
<path d="M312 328l10-22-4 28M313 325l-1 3 2-2M318 331v3l1-3M193 343l5 20h16M273 342l1 3-2-2M480 351l2-2-1 3M482 349l-6 9h-13M502 347l6 21h21M345 362l10 16h33M347 364l-2-2 1 2M261 413l13 28M298 416l-2 2 3-1"/>
<path d="M335 409h-28l-11 9M273 438l1 3-2-3M302 424l5-15 1 20M302 421v3l2-3M309 426l-1 3-1-3M415 439l-1 3 2-2M469 424h-45l-10 18M280 450l3-1-2 2M283 449l-22 11h-13M411 456l12 12M413 458l-2-2 1 3"/>
</g>
<!-- layer: TOS_M1 -->
<g fill="#000" stroke="#000" stroke-width=".6">
<path d="M194 343h-1z"/>
<path d="M318 77l1 1zM318 78h1zM318 78h1z"/>
<path d="M319 77v1zM319 77v1zM318 77l1 1z"/>
<path d="M319 77v1zM319 77v1zM319 77v1z"/>
<path d="M319 77v1zM319 77v1zM319 77v1z"/>
<path d="M319 78h1zM319 78h1z"/>
<path d="M319 77v1zM319 77v1zM319 77v1z"/>
<path d="M319 78h1zM319 78h1zM319 78h1z"/>
<path d="M319 78l1-1zM319 78l1-1zM320 77l-1 1z"/>
<path d="M319 78l1-1zM319 78l1-1zM319 78l1-1z"/>
<path d="M388 127h1zM388 127h1zM388 127h1z"/>
<path d="M388 127h1zM388 127h1zM388 127h1z"/>
<path d="M388 126l1 1zM388 127h1zM388 127h1z"/>
<path d="M389 127h-1zM389 127l-1 1zM389 127v1z"/>
<path d="M388 126l1 1zM388 126l1 1zM388 126l1 1z"/>
<path d="M389 127v1zM389 127v1zM389 127v1z"/>
<path d="M389 126v1zM388 126l1 1zM388 126l1 1z"/>
<path d="M389 126v1zM389 126v1zM389 126v1z"/>
<path d="M389 127v-1zM389 126v1z"/>
<path d="M533 144l1-1zM533 144l1-1zM533 144l1-1z"/>
<path d="M533 143h1zM533 143h1zM533 143h1z"/>
<path d="M533 144l1-1zM534 143l-1 1zM534 143v1z"/>
<path d="M533 143h1zM533 143h1zM533 143h1z"/>
<path d="M534 143v1zM534 143v1zM534 143v1z"/>
<path d="M534 143v1zM534 143v1zM534 143v1z"/>
<path d="M534 143v1zM534 143v1zM534 143l1 1z"/>
<path d="M534 143l1 1zM534 143l1 1zM534 143l1 1z"/>
<path d="M534 143h1zM534 143h1zM534 143h1z"/>
<path d="M193 344v-1zM193 344v-1z"/>
<path d="M193 344v-1zM193 343v1zM193 343v1z"/>
<path d="M193 343v1zM193 343l1 1zM193 343l1 1z"/>
<path d="M193 343l1 1zM193 343l1 1zM193 343l1 1z"/>
<path d="M193 343l1 1zM193 343l1 1zM193 343l1 1z"/>
<path d="M194 343h-1zM194 343h-1zM194 343h-1z"/>
<path d="M193 343h1zM193 343h1zM193 343h1z"/>
<path d="M193 343h1zM193 343h1zM193 343h1z"/>
<path d="M501 346l1 1zM501 347h1zM501 347h1z"/>
<path d="M501 347h1zM501 347h1zM501 347h1z"/>
<path d="M501 346l1 1zM501 346l1 1zM501 346l1 1z"/>
<path d="M502 347h-1zM502 347h-1zM502 347h-1z"/>
<path d="M501 346l1 1zM501 346l1 1zM501 346l1 1z"/>
<path d="M502 346v1zM502 346v1zM501 346l1 1z"/>
<path d="M502 346v1zM502 346v1zM502 346v1z"/>
<path d="M502 347v-1zM502 347v-1zM502 346v1z"/>
</g>
<g fill="none" stroke="#000" stroke-width=".6">
<path d="M771 80l4 6h-7zM771 87l4 6h-7zM772 84h-1l1-2v3M772 91h-1l1-2v3M604 104l1-1v1l-1 1M604 101l4 6h-7zM605 105v1h-1M653 143l4 6h-8zM654 147h-2l1-2v3M681 192l4 7h-7zM682 197h-1l1-2v3M401 225h1l1 1h-1"/>
<path d="M402 222l4 7h-8zM402 226v2l-1-1M649 472h158M649 473h158M635 493v-1l1 1v1M636 490l3 6h-7zM636 494v1h-1"/>
<circle cx="425" cy="78" r="7"/>
<circle cx="158" cy="116" r="7"/>
<circle cx="510" cy="121" r="7"/>
<circle cx="277" cy="147" r="7"/>
<circle cx="291" cy="147" r="7"/>
<circle cx="321" cy="158" r="7"/>
<circle cx="335" cy="158" r="7"/>
<circle cx="366" cy="158" r="7"/>
<circle cx="380" cy="158" r="7"/>
<circle cx="340" cy="199" r="7"/>
<circle cx="258" cy="219" r="7"/>
<circle cx="387" cy="202" r="7"/>
<circle cx="258" cy="311" r="7"/>
<circle cx="258" cy="407" r="7"/>
<circle cx="428" cy="473" r="7"/>
</g>
<!-- layer: moji -->
<path d="M197 167l3 6h-7zM638 465l7 11h-13z" fill="none" stroke="#000" stroke-width=".6"/>
<text font-size="12.1" x="728" y="568">H467U10003</text>
<text font-size="9.7" x="661" y="555">三 角 法</text>
<g font-size="8.1">
<text x="334" y="60">鴨居</text>
<text x="419" y="101">G部</text>
<text x="399" y="116">上レール</text>
<text x="174" y="126">A部</text>
<text x="209" y="126">N部</text>
<text x="485" y="129">A部</text>
<text x="541" y="133">中縦枠</text>
<text x="304" y="148">F部</text>
<text x="345" y="148">F部</text>
<text x="388" y="144">B部</text>
<text x="425" y="147">K部</text>
<text x="698" y="164">※タイプ名の「_TN」はツバ無し薄敷居を示す。</text>
<text x="180" y="177">E部</text>
<text x="277" y="224">フラット下レール</text>
<text x="320" y="305">Ｖレール</text>
<text x="183" y="323">M部</text>
<text x="463" y="357">M部</text>
<text x="202" y="362">縦枠</text>
<text x="511" y="367">小縦枠</text>
<text x="356" y="377">埋込敷居</text>
<text x="308" y="407">Ｖレール</text>
<text x="425" y="422">ツバ無薄敷居</text>
<text x="629" y="443">※各部詳細に関しては、下記に示す図面を参照のこと。</text>
<text x="248" y="459">G部</text>
<text x="637" y="475">2</text>
<text x="49" y="535">注）1.　　　　　内は別梱包を示す。</text>
<text x="62" y="546">2. アッセンブリ図番及び部品番号は最終枝番を使用のこと。</text>
<text x="712" y="556">V片引戸3枚建 枠 アッセンブリ図</text>
</g>
<g font-size="7.9">
<text x="663" y="529">名 称</text>
<text x="720" y="529">材質・規格</text>
<text x="703" y="537">承</text>
<text x="726" y="537">検</text>
<text x="766" y="537">設</text>
<text x="788" y="537">製</text>
<text x="645" y="543">度</text>
<text x="671" y="543">付</text>
<text x="703" y="543">認</text>
<text x="766" y="543">計</text>
<text x="703" y="550">名</text>
<text x="645" y="557">法</text>
<text x="703" y="557">称</text>
</g>
<g font-size="7.5">
<text x="646" y="529">番号</text>
<text x="697" y="529">員数</text>
<text x="767" y="529">部品図番</text>
<text x="793" y="529">備 考</text>
<text x="645" y="537">尺</text>
<text x="726" y="543">図</text>
<text x="789" y="543">図</text>
<text x="544" y="569">記 号</text>
<text x="563" y="569">年月日</text>
<text x="583" y="569">担 当</text>
<text x="605" y="569">変 更 理 由</text>
<text x="703" y="564">図</text>
<text x="703" y="571">番</text>
</g>
<g font-size="7.1">
<text x="424" y="81">3</text>
<text x="156" y="118">4</text>
<text x="509" y="124">5</text>
<text x="275" y="150">1</text>
<text x="289" y="150">2</text>
<text x="317" y="161">12</text>
<text x="333" y="161">2</text>
<text x="363" y="160">12</text>
<text x="378" y="160">2</text>
<text x="338" y="201">7</text>
<text x="385" y="204">6</text>
<text x="255" y="221">10</text>
<text x="256" y="314">9</text>
<text x="256" y="409">8</text>
<text x="424" y="475">11</text>
<text x="599" y="548">設指</text>
</g>
<g font-size="6.6">
<text x="599" y="538">設指</text>
<text x="599" y="558">設指</text>
</g>
<g font-size="6.4">
<text x="565" y="537">26/02/10</text>
<text x="585" y="537">都吉昆</text>
<text x="610" y="537">TJ-3484 色追加</text>
<text x="565" y="547">20/09/29</text>
<text x="585" y="548">李暁楠</text>
<text x="610" y="548">TJ-1938 ﾗﾍﾞﾙ削除</text>
<text x="565" y="558">20/08/18</text>
<text x="585" y="558">張暁翠</text>
<text x="610" y="558">TJ-1894 ﾗﾍﾞﾙ削除</text>
</g>
<g font-size="6">
<text x="612" y="23">番号</text>
<text x="637" y="23">部品名</text>
<text x="668" y="23">枠区分</text>
<text x="691" y="23">員数</text>
<text x="711" y="23">基本寸法</text>
<text x="742" y="23">切断寸法</text>
<text x="778" y="23">部品コード</text>
<text x="616" y="30">1</text>
<text x="634" y="30">ブレーキ部品</text>
<text x="668" y="30">上枠セット</text>
<text x="695" y="30">1</text>
<text x="720" y="30">-</text>
<text x="750" y="30">-</text>
<text x="781" y="30">MDU762</text>
<text x="616" y="37">2</text>
<text x="626" y="37">鬼目ナット（ブレーキ取付用）</text>
<text x="668" y="37">上枠セット</text>
<text x="695" y="37">6</text>
<text x="720" y="37">-</text>
<text x="750" y="37">-</text>
<text x="781" y="37">MDT955</text>
<text x="616" y="43">3</text>
<text x="635" y="43">ジョイント金具</text>
<text x="668" y="43">上枠セット</text>
<text x="695" y="43">4</text>
<text x="720" y="43">-</text>
<text x="750" y="43">-</text>
<text x="780" y="43">MDQ703</text>
<text x="616" y="50">4</text>
<text x="627" y="50">縦枠上部スペーサー（1枚）</text>
<text x="668" y="50">縦枠セット</text>
<text x="695" y="50">1</text>
<text x="720" y="50">-</text>
<text x="750" y="50">-</text>
<text x="778" y="50">MEACC642</text>
<text x="616" y="57">5</text>
<text x="629" y="57">小縦枠上部スペーサー</text>
<text x="668" y="57">縦枠セット</text>
<text x="695" y="57">1</text>
<text x="720" y="57">-</text>
<text x="750" y="57">-</text>
<text x="778" y="57">MEACC642</text>
<text x="616" y="64">6</text>
<text x="639" y="64">取説</text>
<text x="668" y="64">上枠セット</text>
<text x="695" y="64">1</text>
<text x="720" y="64">-</text>
<text x="750" y="64">-</text>
<text x="780" y="64">MAN908</text>
<text x="616" y="71">7</text>
<text x="636" y="71">部品セット</text>
<text x="668" y="71">上枠セット</text>
<text x="695" y="71">1</text>
<text x="720" y="71">-</text>
<text x="750" y="71">-</text>
<text x="777" y="71">MZC○○64</text>
<text x="616" y="78">8</text>
<text x="632" y="78">部品セット（ツバ無）</text>
<text x="671" y="78">下枠</text>
<text x="694" y="78">A</text>
<text x="720" y="78">-</text>
<text x="750" y="78">-</text>
<text x="782" y="78">MZC12</text>
<text x="616" y="85">9</text>
<text x="630" y="85">部品セット（埋込下枠）</text>
<text x="671" y="85">下枠</text>
<text x="694" y="85">B</text>
<text x="720" y="85">-</text>
<text x="750" y="85">-</text>
<text x="777" y="85">MZC●●73</text>
<text x="614" y="92">10</text>
<text x="627" y="92">部品セット（フラットレール）</text>
<text x="671" y="92">下枠</text>
<text x="694" y="92">C</text>
<text x="720" y="92">-</text>
<text x="750" y="92">-</text>
<text x="777" y="92">MZC□□70</text>
<text x="614" y="99">11</text>
<text x="635" y="99">ジョイント金具</text>
<text x="671" y="99">下枠</text>
<text x="694" y="99">D</text>
<text x="720" y="99">-</text>
<text x="750" y="99">-</text>
<text x="780" y="99">MDQ703</text>
<text x="614" y="106">12</text>
<text x="629" y="106">ブレーキ部品（合掌用）</text>
<text x="668" y="106">上枠セット</text>
<text x="695" y="106">2</text>
<text x="720" y="106">-</text>
<text x="750" y="106">-</text>
<text x="781" y="106">MDT129</text>
<text x="671" y="121">タイプ名</text>
<text x="705" y="121">A</text>
<text x="714" y="121">A員数</text>
<text x="733" y="121">B</text>
<text x="742" y="121">B員数</text>
<text x="761" y="121">C</text>
<text x="770" y="121">C員数</text>
<text x="788" y="121">D</text>
<text x="797" y="121">D員数</text>
<text x="671" y="128">KT_埋込下枠</text>
<text x="706" y="128">-</text>
<text x="720" y="128">-</text>
<text x="733" y="128">-</text>
<text x="747" y="128">1</text>
<text x="761" y="128">-</text>
<text x="775" y="128">-</text>
<text x="789" y="128">-</text>
<text x="803" y="128">-</text>
<text x="670" y="134">KT_NC210_TN</text>
<text x="706" y="134">-</text>
<text x="720" y="134">1</text>
<text x="733" y="134">-</text>
<text x="747" y="134">-</text>
<text x="761" y="134">-</text>
<text x="775" y="134">-</text>
<text x="789" y="134">-</text>
<text x="803" y="134">5</text>
<text x="669" y="141">KT_フラット下枠</text>
<text x="706" y="141">-</text>
<text x="720" y="141">-</text>
<text x="733" y="141">-</text>
<text x="747" y="141">-</text>
<text x="761" y="141">-</text>
<text x="775" y="141">1</text>
<text x="789" y="141">-</text>
<text x="803" y="141">-</text>
<text x="668" y="148">KT_フラット下枠AL</text>
<text x="706" y="148">-</text>
<text x="720" y="148">-</text>
<text x="733" y="148">-</text>
<text x="747" y="148">-</text>
<text x="761" y="148">-</text>
<text x="775" y="148">1</text>
<text x="789" y="148">-</text>
<text x="803" y="148">-</text>
<text x="689" y="206">○○：部品色展開表</text>
<text x="730" y="206">●●：部品色展開表</text>
<text x="772" y="206">□□：部品色展開表</text>
<text x="690" y="215">製品色</text>
<text x="711" y="215">部品色</text>
<text x="731" y="215">製品色</text>
<text x="752" y="215">部品色</text>
<text x="773" y="215">製品色</text>
<text x="794" y="215">部品色</text>
<text x="693" y="221">MM</text>
<text x="714" y="221">MM</text>
<text x="735" y="221">MM</text>
<text x="755" y="221">MM</text>
<text x="776" y="221">MM</text>
<text x="797" y="221">MM</text>
<text x="694" y="228">LL</text>
<text x="715" y="228">LL</text>
<text x="735" y="228">LL</text>
<text x="756" y="228">LL</text>
<text x="777" y="228">LL</text>
<text x="798" y="228">LL</text>
<text x="693" y="235">WA</text>
<text x="715" y="235">YY</text>
<text x="735" y="235">WA</text>
<text x="756" y="235">YY</text>
<text x="777" y="235">WA</text>
<text x="798" y="235">YY</text>
<text x="694" y="242">YY</text>
<text x="715" y="242">YY</text>
<text x="735" y="242">YY</text>
<text x="756" y="242">YY</text>
<text x="777" y="242">YY</text>
<text x="798" y="242">YY</text>
<text x="694" y="249">AC</text>
<text x="714" y="249">AC</text>
<text x="735" y="249">AC</text>
<text x="756" y="249">CC</text>
<text x="777" y="249">AC</text>
<text x="798" y="249">AC</text>
<text x="777" y="256">BA</text>
<text x="797" y="256">CC</text>
<text x="710" y="453">項目</text>
<text x="789" y="453">図番</text>
<text x="649" y="460">A,M</text>
<text x="661" y="460">枠 縦枠/小縦枠スペーサー取付要領図</text>
<text x="780" y="460">H467U10006</text>
<text x="649" y="467">B,E</text>
<text x="662" y="467">枠 ロットNO.ラベル 貼付要領図</text>
<text x="780" y="467">H467U10013</text>
<text x="651" y="474">D</text>
<text x="662" y="474">枠 建て付け注意ラベル貼付要領図</text>
<text x="780" y="474">H467U10009</text>
<text x="651" y="481">F</text>
<text x="662" y="481">枠 ブレーキ部品取付/調整ラベル・注意ラベル貼付要領図</text>
<text x="779" y="481">H467U10010</text>
<text x="650" y="488">G</text>
<text x="662" y="488">枠 ジョイント金具埋込要領図</text>
<text x="779" y="488">H467U10011</text>
<text x="651" y="495">N</text>
<text x="662" y="495">枠 縦枠スタンプ押印要領図</text>
<text x="779" y="495">H467U10012</text>
<text x="651" y="502">K</text>
<text x="662" y="502">枠 戸先ブレーキ 上レール取付要領図</text>
<text x="780" y="502">H467U10007</text>
<text x="545" y="539">4</text>
<text x="682" y="539">18/01/09</text>
<text x="545" y="549">3</text>
<text x="712" y="549">H467 ＴＡ 室内引戸</text>
<text x="545" y="559">2</text>
</g>
<g font-size="5">
<text x="714" y="538">梶原</text>
<text x="799" y="538">王寛</text>
<text x="732" y="576">承認日：2026/02/06</text>
</g>
<text font-size="4.8" x="195" y="172">1</text>
<g font-size="3.4">
<text x="736" y="538">鈴木荘右</text>
<text x="752" y="538">中村茂樹</text>
<text x="775" y="538">佐藤淳一</text>
</g>
<g font-size="3">
<text x="553" y="539">-4</text>
<text x="553" y="549">-3</text>
<text x="553" y="559">-1</text>
</g>
</svg>
